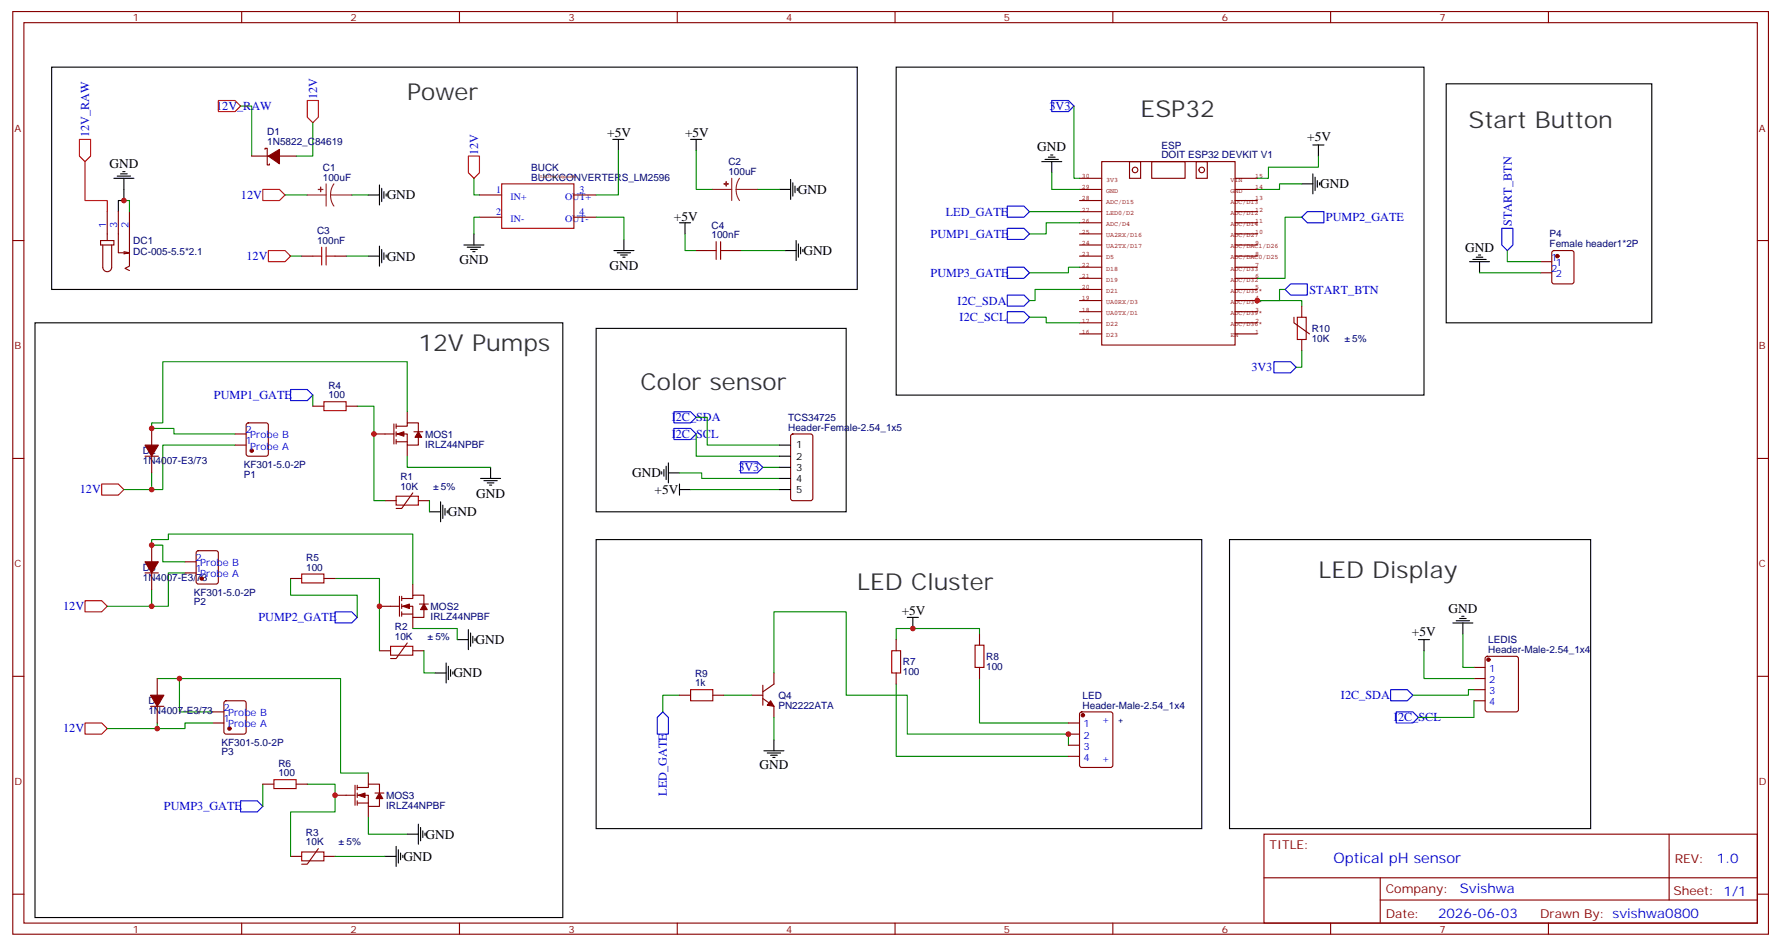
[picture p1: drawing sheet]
<svg xmlns="http://www.w3.org/2000/svg" width="565mm" height="301mm" viewBox="0 0 565 301" stroke-linecap="round" stroke-linejoin="round" font-family="sans-serif">
<g fill="none" stroke="#870000" stroke-width=".35">
<path d="M4.1 3.7h557.3v292.8h-557.3zM7.6 7.2h550.3v285.7h-550.3zM76.7 3.7v3.5M145.9 3.7v3.5M215 3.7v3.5M284.2 3.7v3.5M353.3 3.7v3.5M422.5 3.7v3.5M491.6 3.7v3.5M79.9 49.5h5.3M84.1 47.4v-.3h.7v5.3h.7v-.4M88.7 49.5h5.3"/>
<path d="M4.1 76.3h3.5M31.9 76.3h4.3v1.5h-4.3zM32.6 77.8v7a1.41 1.41 0 0 0 1.4 1.4 1.41 1.41 0 0 0 1.5-1.4v-7M34 67.2v9.1M37.6 67.2v13h3.5l-1.8 .4M39.3 79.9l1.8 .3M41.1 67.2v17.3l-1.4 .7 1.4 .7M152.2 61.9h7.1M152.2 68.9h7.1M182.2 61.9h7.1M182.2 68.9h7.1M221 79.5h3.5"/>
<path d="M231.6 79.5h3.5M492.9 79.7l.5-.2h5.6l.7 .4v9.5l-.5 .6-5.8 .1-.7-.5v-9.4zM557.9 76.3h3.5M95.8 81.3h3.5M106.4 81.3h3.5M413.3 97.2v3.5M489.1 83h3.6M489.1 86.6h3.6M410.8 100.7v1.7l4.9 3.6M413.3 107.7v3.6M48.2 136v5.3M74.6 137.7h3.5"/>
<path d="M78.4 134.4l.4-.2h5.7l.6 .4 .1 9.5-.5 .6-5.9 .1-.6-.5-.1-9.4zM99.3 128.9h3.5M109.9 128.9h3.5M118.7 137.7h6.4M125.1 134.5v6.4M125.8 135.3h3.5v-1.1h3.5v2.8M125.8 137.7h3.5v3.6h3.5v-2.5M125.8 134.5v1.5M125.8 137v1.4M125.8 139.5v1.4M129.3 130.7v3.5M131.4 137h2.8"/>
<path d="M251.2 137.9l.5-.2h5.7l.6 .5 .1 20-.5 .6-5.9 .1-.6-.5-.1-20zM4.1 145.5h3.5M46 144.8h4.3M48.2 144.8v5.3M74.6 141.3h3.5M122.2 158.9h3.6M125.8 140.2h3.5M129.3 141.3v3.5M131.1 156.4l-3.6 5h-1.7M132.8 158.9h3.5M557.9 145.5h3.5M48.2 173v5.3"/>
<path d="M58.7 178.3h3.6M62.5 175l.5-.2h5.6l.7 .4v9.4l-.4 .7h-5.9l-.7-.4v-9.4zM46 181.8h4.3M48.2 181.8v5.3M58.7 181.8h3.6M92.3 183.6h3.5M102.8 183.6h3.6M120.5 192.4h6.3M126.8 189.2v6.4M127.5 189.9h3.6v-1h3.5v2.8M127.5 192.4h3.6v3.5h3.5v-2.4M127.5 194.9h3.6"/>
<path d="M127.5 189.2v1.4M127.5 191.7v1.4M127.5 194.2v1.4M131.1 185.3v3.6M131.1 195.9v3.6M133.2 191.7h2.8M4.1 214.6h3.5M49.9 215.3v5.3M120.5 206.5h3.5M129.3 204l-3.5 5h-1.8M131.1 206.5h3.5M242.2 217.5v6.3"/>
<path d="M245.7 213.6v3.5l-3.5 2.5M284.5 203v3.5M284.5 213.6v3.5M311 201.2v3.6M311 211.8v3.5M468 211.8h3.5M468 215.3h3.5M468 218.9h3.5M471.7 208.5l.5-.2h9.2l.6 .4 .1 16.5-.5 .7h-9.4l-.7-.4v-16.5zM557.9 214.6h3.5M47.8 224.2h4.2M49.9 224.2v5.2"/>
<path d="M67.6 229.4h3.5M67.6 225.9h3.5M71.3 222.6l.5-.2h5.6l.7 .4v9.5l-.4 .6-5.9 .1-.7-.5v-9.4zM215.7 220.6h3.6M226.3 220.6h3.5M238.7 220.6h3.5M242.2 221.7l3.5 2.5v3.5M339.2 229.4h3.5M339.2 233h3.5M339.2 236.5h3.5M343 226.1l.4-.2h9.2l.7 .4v16.6l-.5 .6-9.4 .1-.6-.5-.1-16.5zM468 222.4h3.5"/>
<path d="M83.4 248.8h3.6M94 248.8h3.5M106.4 252.4h6.3M112.7 249.2v6.4M113.4 249.9h3.5v-1.1h3.6v2.9M113.4 252.4h3.5v3.5h3.6v-2.5M113.4 254.8h3.5M113.4 249.2v1.4M113.4 251.7v1.4M113.4 254.1v1.5M116.9 245.3v3.5M116.9 255.9v3.5"/>
<path d="M119.1 251.7h2.8M339.2 240h3.5M92.3 271.8h3.5M101.1 269.3l-3.6 4.9h-1.7M102.8 271.8h3.6M401.3 264.7h156.6v28.2h-156.6zM401.3 278.6h156.5M438.2 278.6v14.1M529.9 264.7v20.9M4.1 283.8h3.5M76.7 292.9v3.6M145.9 292.9v3.6"/>
<path d="M215 292.9v3.6M284.2 292.9v3.6M353.3 292.9v3.6M422.5 292.9v3.6M438.2 285.6h119.6M491.6 292.9v3.6M557.9 283.8h3.5"/>
</g>
<g fill="#870000" stroke="#870000" stroke-width=".35">
<path d="M126.1 137.7l2.1-.7v1.4z"/>
<path d="M132.8 137l1.1 1.8h-2.1z"/>
<path d="M127.9 192.4l2.1-.7v1.4z"/>
<path d="M134.6 191.7l1 1.8h-2.1z"/>
<path d="M113.8 252.4l2.1-.7v1.4z"/>
<path d="M120.5 251.7l1 1.7h-2.1z"/>
<path d="M244.7 222.4l1 1.8-2.1-.4z"/>
<path d="M46 141.3h4.3l-2.1 3.5z"/>
<path d="M46 178.3h4.3l-2.1 3.5z"/>
<path d="M47.8 220.6h4.2l-2.1 3.6z"/>
<path d="M85.2 49.5l3.5-2.1v4.6z"/>
<circle cx="79.9" cy="143" r=".53"/>
<circle cx="64" cy="183.6" r=".53"/>
<circle cx="72.8" cy="231.2" r=".53"/>
<circle cx="343.8" cy="227" r=".53"/>
<circle cx="472.5" cy="209.3" r=".53"/>
<circle cx="494.4" cy="81.3" r=".53"/>
</g>
<g fill="none" stroke="#850000" stroke-width=".35">
<path d="M342.7 56.6h7.1M349.8 51.3h42.3v58.2h-42.3zM358.6 51.3h3.5v5.3h-3.5zM359.5 53.9a.88 .88 0 0 1 1.2-.8 .88 .88 0 0 1 .3 1.5 .88 .88 0 0 1-1.4-.3l-.1-.4M365.7 51.3h10.5v5.3h-10.5zM379.8 51.3h3.5v5.3h-3.5zM380.6 53.9a.88 .88 0 0 1 1.3-.8 .88 .88 0 0 1 .3 1.5 .88 .88 0 0 1-1.5-.3l-.1-.4M392.1 56.6h7.1M342.7 74.2h7.1M342.7 70.7h7.1M342.7 67.2h7.1M342.7 63.6h7.1"/>
<path d="M342.7 60.1h7.1M342.7 77.8h7.1M392.1 74.2h7.1M392.1 70.7h7.1M392.1 67.2h7.1M392.1 63.6h7.1M392.1 60.1h7.1M392.1 77.8h7.1M342.7 98.9h7.1M342.7 95.4h7.1M342.7 91.9h7.1M342.7 88.3h7.1"/>
<path d="M342.7 84.8h7.1M342.7 81.3h7.1M392.1 98.9h7.1M392.1 95.4h7.1M392.1 91.9h7.1M392.1 88.3h7.1M392.1 84.8h7.1M392.1 81.3h7.1M342.7 106h7.1M342.7 102.4h7.1M392.1 106h7.1M392.1 102.4h7.1"/>
</g>
<g fill="none" stroke="#a10000" stroke-width=".35">
<path d="M159.3 58.3h22.9v14.2h-22.9zM102.1 78.5v5.6M103.5 78.5v5.6M224.5 79.5h2.9M227.4 76.7v5.6M228.8 79.5h2.8M228.8 76.7v5.6M99.3 81.3h2.8M103.5 81.3h2.9M411.9 100.7h2.8v7h-2.8zM102.8 127.5h7.1v2.8h-7.1zM125.8 157.5h7v2.8h-7z"/>
<path d="M95.8 182.2h7v2.8h-7zM124 205.1h7.1v2.8h-7.1zM219.3 218.9h7v3.5h-7zM283.1 206.5h2.8v7.1h-2.8zM309.6 204.8h2.8v7h-2.8zM87 247.4h7v2.9h-7zM95.8 270.4h7v2.8h-7z"/>
</g>
<g fill="none" stroke="#000" stroke-width=".35">
<path d="M16.4 21.3h255.8v70.6h-255.8zM284.5 21.3h167.6v104.1h-167.6zM459.1 26.6h65.3v75.8h-65.3zM36.2 56.6h6.3M37.2 55.9h4.3M38.3 55.2h2.1M39 54.5h.7M39.3 56.6v7h-1.7v3.6M120.5 58.7v6.4M121.2 59.8v4.2M194.6 44.2h3.5M196.3 44.2v3.6"/>
<path d="M219.3 44.2h3.5M221 44.2v3.6M251 56.9v6.4M251.7 58v4.2M252.4 59.1v2.1M253.1 59.8v.7M330.7 51.3h6.4M331.8 50.6h4.2M332.8 49.9h2.2M333.6 49.2h.7M333.9 51.3v3.5M413.3 58.3h3.5"/>
<path d="M416.8 55.2v6.3M416.8 46h3.5M417.5 56.2v4.3M418.2 57.3v2.1M418.6 46v3.5M418.9 58v.7M116.9 61.9h3.6M120.5 78.1v6.4M121.2 79.2v4.2M121.9 60.8v2.1M122.6 61.5v.7M147.3 77.8h6.3"/>
<path d="M148.3 78.5h4.3M149.4 79.2h2.1M150.1 79.9h.7M150.5 74.2v3.6M194.9 79.5h6.4M198.1 76v3.5M215.7 70.7h3.6M217.5 70.7v3.5M247.5 60.1h3.5M249.2 79.5h3.6M252.8 76.3v6.4M253.5 77.4v4.2"/>
<path d="M254.2 78.5v2.1M254.9 79.2v.7M116.9 81.3h3.6M121.9 80.2v2.1M122.6 80.9v.7M196 80.2h4.2M197 80.9h2.1M197.7 81.6h.7M466.5 83h6.4M467.6 82.3h4.2M468.7 81.6h2.1M469.4 80.9h.7"/>
<path d="M469.7 83v3.6M11.1 102.4h167.6v188.8h-167.6zM189.3 104.2h79.3v58.2h-79.3zM139.9 159.2v6.4M152.6 151.8h6.3M153.6 152.5h4.3M154.7 153.2h2.1M155.4 154h.7M155.8 148.3v3.5M210.1 149.7v.7M210.8 149v2.1M211.5 148v4.2"/>
<path d="M212.2 150.1h3.5M212.2 146.9v6.3M215.7 155.4h3.6M215.7 153.6v3.5M247.5 151.8h3.5M247.5 155.4h3.5M247.5 141.3h3.5M247.5 144.8h3.5M247.5 148.3h3.5M136.3 162.4h3.6M140.6 160.3v4.2M141.3 161.4v2.1"/>
<path d="M142 162.1v.7M189.3 171.2h192.2v91.8h-192.2zM390.3 171.2h114.7v91.8h-114.7zM148.7 199.8v6.4M288 195.9h3.6M289.8 195.9v3.6M461.3 197.7h6.3M462.3 197h4.2M463.4 196.3h2.1M464.1 195.6h.7M464.4 197.7v3.5M138.1 213.6h3.5"/>
<path d="M141.6 210.4v6.3M142.3 211.5v4.2M143.1 212.5v2.1M143.8 213.2v.7M145.2 203h3.5M149.4 200.9v4.2M150.1 201.9v2.1M150.8 202.6v.7M450.3 203h3.5M452.1 203v3.5M242.5 238.3h6.4M243.6 239h4.2"/>
<path d="M244.7 239.7h2.1M245.7 234.7v3.6M245.4 240.4h.7M122.2 271.8h3.6M125.8 268.6v6.4M126.5 269.7v4.2M127.2 270.7v2.1M127.9 271.4v.7M129.3 264.7h3.5M132.8 261.5v6.4M133.5 262.6v4.2M134.2 263.7v2.1"/>
<path d="M134.9 264.4v.7"/>
</g>
<g fill="none" stroke="#008700" stroke-width=".35">
<path d="M76.4 33.7h3.5v15.8M99.3 38.9v10.6h-5.3M341 33.7v22.9h1.7M150.5 56.6v5.3h1.7M196.3 47.8v14.1h-7M221 47.8v12.3h5.3M333.9 54.8v5.3h8.8M413.3 58.3h-7.1v1.8h-7M418.6 49.5v3.6h-15.9v3.5h-3.5M39.3 63.6h1.8v3.6M90.5 61.9h7M111.7 61.9h5.2"/>
<path d="M152.2 68.9h-1.7v5.3M189.3 68.9h8.8v7.1M217.5 74.2v5.3h3.5M235.1 79.5h14.1M240.4 60.1h7.1M326.8 67.2h15.9M342.7 70.7h-10.6v3.5h-5.3M413.3 68.9h-5.3v19.4h-8.8M478.5 79.5v3.5h10.6M92.3 81.3h3.5M109.9 81.3h7M342.7 84.8h-3.5v1.8h-12.4"/>
<path d="M342.7 91.9h-14.1v3.5h-1.8M408 91.9h-1.8v3.5h-7h14.1v1.8M469.7 86.6h19.4M326.8 100.7h5.3v1.7h10.6M413.3 111.3v5.3h-1.8M99.3 125.4v3.5M113.4 128.9h5.3v30h3.5M129.3 130.7v-15.9h-77.6v19.4h-3.5v1.8h7v1.7h19.4M221 137.7v7.1h26.5M221 132.4h3.5v8.9h23M39.3 155.4h8.9M74.6 141.3h-22.9v14.1h-3.5v-5.3"/>
<path d="M129.3 144.8v3.5h26.5M136.3 158.9v3.5M215.7 150.1h7.1v1.7h24.7M219.3 155.4h28.2M242.2 148.3h5.3M58.7 178.3h-7v-5.3h-3.5v-1.8h5.2v-1.7h77.7v15.8M34 192.4h14.2M58.7 181.8h-5.3v10.6h-5.2v-5.3M92.3 183.6v5.3h21.1v7M106.4 183.6h14.1v22.9M131.1 199.5h14.1v3.5M49.9 215.3h58.2v30h8.8"/>
<path d="M57 215.3v10.6h10.6M134.6 206.5v7.1h3.5M245.7 213.6v-19.4h22.9v26.4h19.4v12.4h51.2v3.5M284.5 217.1v22.9h54.7M311 201.2v-1.7h-26.5v3.5M311 215.3v14.1h28.2M452.1 206.5v8.8h15.9M464.4 201.2v10.6h3.6M468 218.9h-1.8v1.7h-17.6M34 231.2h15.9M49.9 229.4v1.8M67.6 229.4h-8.9v1.8h-8.8"/>
<path d="M215.7 220.6h-5.3v5.3M229.8 220.6h8.9M245.7 227.7v7M468 222.4v5.3h-17.7M83.4 248.8v7.1M97.5 248.8h8.9v8.9h-14.1v14.1M116.9 259.4v5.3h12.4M106.4 271.8h15.8"/>
</g>
<path d="M69.3 31.9h5.3l1.8 1.8-1.8 1.7h-5.3zM97.5 31.9h3.6v5.3l-1.8 1.7-1.8-1.7zM25.2 44.2h3.6v5.3l-1.8 1.8-1.8-1.8zM27 51.3v12.3h7v3.6M148.7 49.5h3.5v5.3l-1.7 1.8-1.8-1.8zM83.4 60.1h5.3l1.8 1.8-1.8 1.7h-5.3zM85.2 79.5h5.3l1.8 1.8-1.8 1.7h-5.3zM32.3 153.6h5.3l1.7 1.8-1.7 1.7h-5.3zM27 190.6h5.3l1.7 1.8-1.7 1.8h-5.3zM27 229.4h5.3l1.7 1.8-1.7 1.8h-5.3z" fill="none" stroke="#f00" stroke-width=".35"/>
<g fill="none" stroke="#00f" stroke-width=".35">
<path d="M333.9 31.9h5.3l1.8 1.8-1.8 1.7h-5.3zM319.8 65.4h5.3l1.7 1.8-1.7 1.7h-5.3zM319.8 72.5h5.3l1.7 1.7-1.7 1.8h-5.3zM413.3 68.9l1.7-1.7h5.3v3.5h-5.3zM476.8 72.5h3.5v5.3l-1.8 1.7-1.7-1.7zM319.8 84.8h5.3l1.7 1.8-1.7 1.7h-5.3zM319.8 93.6h5.3l1.7 1.8-1.7 1.8h-5.3zM319.8 98.9h5.3l1.7 1.8-1.7 1.7h-5.3zM408 91.9l1.8-1.8h5.2v3.5h-5.2zM404.5 114.8h5.3l1.7 1.8-1.7 1.7h-5.3zM92.3 123.6h5.2l1.8 1.8-1.8 1.7h-5.2zM214 130.7h5.3l1.7 1.7-1.7 1.8h-5.3z"/>
<path d="M214 136h5.3l1.7 1.7-1.7 1.8h-5.3zM235.1 146.5h5.3l1.8 1.8-1.8 1.8h-5.3zM106.4 194.2h5.3l1.7 1.7-1.7 1.8h-5.3zM441.5 218.9h5.3l1.8 1.7-1.8 1.8h-5.3zM210.4 225.9l1.8 1.8v5.3h-3.5v-5.3zM443.3 225.9h5.3l1.7 1.8-1.7 1.7h-5.3zM76.4 254.1h5.3l1.7 1.8-1.7 1.8h-5.3z"/>
</g>
<g fill="#8c2424" stroke="#8c2424" stroke-width=".35">
<path d="M229.8 58.3l1.4 .1z"/>
<path d="M230.5 57.6l.1 1.5z"/>
<path d="M101.1 60.1h1.4z"/>
<path d="M101.8 59.4v1.4z"/>
</g>
<path d="M103.5 58.3v7.1M106 58.3l-.8 1.7-.2 1.9M232.3 56.6v7M234.8 56.6l-.8 1.7-.3 1.8M97.5 61.9h6M105 61.9l.2 1.8 .8 1.7M105 61.9h6.7M226.3 60.1h6M233.7 60.1l.3 1.9 .8 1.6M233.7 60.1h6.7" fill="none" stroke="#8c2424" stroke-width=".35"/>
<g fill="#c00">
<circle cx="48.2" cy="192.4" r=".88"/>
<circle cx="48.2" cy="155.4" r=".88"/>
<circle cx="118.7" cy="137.7" r=".88"/>
<circle cx="120.5" cy="192.4" r=".88"/>
<circle cx="106.4" cy="252.4" r=".88"/>
<circle cx="289.8" cy="199.5" r=".88"/>
<circle cx="49.9" cy="231.2" r=".88"/>
<circle cx="339.2" cy="233" r=".88"/>
<circle cx="48.2" cy="136" r=".88"/>
<circle cx="48.2" cy="173" r=".88"/>
<circle cx="57" cy="215.3" r=".88"/>
<circle cx="39.3" cy="63.6" r=".88"/>
<circle cx="399.2" cy="95.4" r=".88"/>
</g>
<g font-size="7.4" fill="#333">
<text x="129.3" y="31.9">Power</text>
<text x="362.1" y="37.2">ESP32</text>
<text x="466.2" y="40.7">Start Button</text>
<text x="132.8" y="111.3">12V Pumps</text>
<text x="203.4" y="123.6">Color sensor</text>
<text x="418.6" y="183.6">LED Display</text>
<text x="272.2" y="187.1">LED Cluster</text>
</g>
<text font-size="4.6" fill="#00f" x="423.4" y="273.8">Optical pH sensor</text>
<g font-size="4.2">
<text x="192.8" y="43.5">+5V</text>
<text x="217.5" y="43.5">+5V</text>
<text x="329.3" y="48">GND</text>
<text x="415" y="44.8">+5V</text>
<text x="34.7" y="53.3">GND</text>
<text x="419.1" y="59.7">GND</text>
<text x="122.8" y="63.3">GND</text>
<text x="253.3" y="61.5">GND</text>
<text x="214" y="70">+5V</text>
<text x="122.8" y="82.7">GND</text>
<text x="145.9" y="83.9">GND</text>
<text x="255.1" y="80.9">GND</text>
<text x="465.1" y="79.9">GND</text>
<text x="193.5" y="85.6">GND</text>
<text x="200.7" y="151.5">GND</text>
<text x="151.2" y="157.9">GND</text>
<text x="207.8" y="156.8">+5V</text>
<text x="142.2" y="163.8">GND</text>
<text x="286.3" y="195.2">+5V</text>
<text x="459.8" y="194.6">GND</text>
<text x="448.3" y="201.9">+5V</text>
<text x="151" y="204.4">GND</text>
<text x="143.9" y="215">GND</text>
<text x="241.1" y="243.9">GND</text>
<text x="135.1" y="266.2">GND</text>
<text x="128.1" y="273.2">GND</text>
</g>
<g font-size="4.2" fill="#00f">
<text x="545.1" y="274">1.0</text>
<text x="463.5" y="283.5">Svishwa</text>
<text x="456.5" y="291.4">2026-06-03</text>
</g>
<g font-size="3.9" fill="#00f">
<text x="68.6" y="34.9">12V_RAW</text>
<text x="100.7" y="31.5" transform="rotate(-90 100.7 31.5)">12V</text>
<text x="333.2" y="34.9">3V3</text>
<text x="28.3" y="43.5" transform="rotate(-90 28.3 43.5)">12V_RAW</text>
<text x="151.8" y="49.1" transform="rotate(-90 151.8 49.1)">12V</text>
<text x="76.5" y="63">12V</text>
<text x="300.3" y="68.4">LED_GATE</text>
<text x="420.9" y="70.2">PUMP2_GATE</text>
<text x="480" y="71.7" transform="rotate(-90 480 71.7)">START_BTN</text>
<text x="295.5" y="75.5">PUMP1_GATE</text>
<text x="78.3" y="82.4">12V</text>
<text x="295.5" y="87.8">PUMP3_GATE</text>
<text x="415.7" y="93.4">START_BTN</text>
<text x="304" y="96.6">I2C_SDA</text>
<text x="304.7" y="101.9">I2C_SCL</text>
<text x="397.3" y="117.8">3V3</text>
<text x="67.9" y="126.6">PUMP1_GATE</text>
<text x="213.3" y="133.7">I2C_SDA</text>
<text x="213.3" y="139">I2C_SCL</text>
<text x="234.4" y="149.6">3V3</text>
<text x="25.4" y="156.5">12V</text>
<text x="20.1" y="193.5">12V</text>
<text x="82" y="197.2">PUMP2_GATE</text>
<text x="425.7" y="221.9">I2C_SDA</text>
<text x="20.1" y="232.4">12V</text>
<text x="442.6" y="228.9">I2C_SCL</text>
<text x="52" y="257.2">PUMP3_GATE</text>
<text x="211.7" y="252.5" transform="rotate(-90 211.7 252.5)">LED_GATE</text>
</g>
<g font-size="3.9" fill="#800">
<text x="403" y="269.3">TITLE:</text>
<text x="531.7" y="274">REV:</text>
<text x="440" y="283.5">Company:</text>
<text x="531.3" y="284.1">Sheet: 1/1</text>
<text x="440" y="291.2">Date:</text>
<text x="489" y="291.3">Drawn By: svishwa0800</text>
</g>
<g font-size="3.2" fill="#800">
<text x="42.2" y="6.7">1</text>
<text x="111.3" y="6.7">2</text>
<text x="180.4" y="6.7">3</text>
<text x="249.6" y="6.7">4</text>
<text x="318.7" y="6.7">5</text>
<text x="387.9" y="6.7">6</text>
<text x="457" y="6.7">7</text>
<text x="4.6" y="41.8">A</text>
<text x="558.4" y="41.8">A</text>
<text x="4.6" y="110.9">B</text>
<text x="558.4" y="110.9">B</text>
<text x="4.6" y="180.1">C</text>
<text x="558.4" y="180.1">C</text>
<text x="4.6" y="249.2">D</text>
<text x="558.4" y="249.2">D</text>
<text x="42.2" y="295.9">1</text>
<text x="111.3" y="295.9">2</text>
<text x="180.4" y="295.9">3</text>
<text x="249.6" y="295.9">4</text>
<text x="318.7" y="295.9">5</text>
<text x="387.9" y="295.9">6</text>
<text x="457" y="295.9">7</text>
</g>
<g font-size="3.2" fill="#000080">
<text x="84.9" y="46">1N5822_C84619</text>
<text x="84.9" y="42.9">D1</text>
<text x="368.7" y="47.2">ESP</text>
<text x="231.3" y="52.5">C2</text>
<text x="368.7" y="50.2">DOIT ESP32 DEVKIT V1</text>
<text x="102.5" y="57.3">100uF</text>
<text x="102.5" y="54.2">C1</text>
<text x="168.6" y="57.3">BUCKCONVERTERS_LM2596</text>
<text x="168.6" y="54.2">BUCK</text>
<text x="231.3" y="55.5">100uF</text>
<text x="42.3" y="77.6">DC1</text>
<text x="100.7" y="77.4">100nF</text>
<text x="100.7" y="74.4">C3</text>
<text x="225.9" y="75.6">100nF</text>
<text x="225.9" y="72.6">C4</text>
<text x="492" y="75.2">P4</text>
<text x="42.3" y="80.8">DC-005-5.5*2.1</text>
<text x="492" y="78.2">Female header1*2P</text>
<text x="416.5" y="105.4">R10</text>
<text x="416.5" y="108.5">10K</text>
<text x="429.3" y="108.5">5%</text>
<text x="104.3" y="123.4">R4</text>
<text x="104.3" y="126.4">100</text>
<text x="250.2" y="136.7">Header-Female-2.54_1x5</text>
<text x="250.2" y="133.6">TCS34725</text>
<text x="134.9" y="142.1">IRLZ44NPBF</text>
<text x="134.9" y="138.9">MOS1</text>
<text x="45.3" y="147.3">1N4007-E3/73</text>
<text x="45.3" y="144.2">D2</text>
<text x="77.4" y="148.5">KF301-5.0-2P</text>
<text x="77.4" y="151.6">P1</text>
<text x="127.1" y="155.4">10K</text>
<text x="127.1" y="152.3">R1</text>
<text x="140" y="155.4">5%</text>
<text x="97.2" y="178">R5</text>
<text x="45.3" y="184.4">1N4007-E3/73</text>
<text x="45.3" y="181.2">D3</text>
<text x="97.2" y="181.1">100</text>
<text x="61.5" y="189.1">KF301-5.0-2P</text>
<text x="61.5" y="192.1">P2</text>
<text x="136.7" y="196.8">IRLZ44NPBF</text>
<text x="136.7" y="193.5">MOS2</text>
<text x="125.4" y="203">10K</text>
<text x="125.4" y="200">R2</text>
<text x="138.2" y="203">5%</text>
<text x="313.1" y="209.4">R8</text>
<text x="472.5" y="207.2">Header-Male-2.54_1x4</text>
<text x="472.5" y="204.2">LEDIS</text>
<text x="220.7" y="214.7">R9</text>
<text x="286.6" y="214.3">100</text>
<text x="286.6" y="211.2">R7</text>
<text x="313.1" y="212.6">100</text>
<text x="220.7" y="217.8">1k</text>
<text x="247.1" y="221.9">Q4</text>
<text x="343.7" y="221.8">LED</text>
<text x="47.1" y="226.7">1N4007-E3/73</text>
<text x="47.1" y="223.5">D4</text>
<text x="247.1" y="224.9">PN2222ATA</text>
<text x="343.7" y="224.9">Header-Male-2.54_1x4</text>
<text x="70.3" y="236.7">KF301-5.0-2P</text>
<text x="70.3" y="239.7">P3</text>
<text x="88.4" y="243.3">R6</text>
<text x="88.4" y="246.4">100</text>
<text x="122.6" y="256.7">IRLZ44NPBF</text>
<text x="122.6" y="253.5">MOS3</text>
<text x="97.1" y="268.3">10K</text>
<text x="97.1" y="265.2">R3</text>
<text x="110" y="268.3">5%</text>
</g>
<g font-size="3.2" fill="#00f">
<text x="157.5" y="61.2">1</text>
<text x="162.1" y="63.5">IN+</text>
<text x="179.4" y="63.5">OUT+</text>
<text x="184" y="61.2">3</text>
<text x="157.5" y="68.2">2</text>
<text x="162.1" y="70.5">IN-</text>
<text x="179.4" y="70.5">OUT-</text>
<text x="184" y="68.2">4</text>
<text x="33.7" y="72.5" transform="rotate(-90 33.7 72.5)">1</text>
<text x="37.2" y="72.5" transform="rotate(-90 37.2 72.5)">3</text>
<text x="40.7" y="72.5" transform="rotate(-90 40.7 72.5)">2</text>
<text x="492.5" y="82.7">1</text>
<text x="492.5" y="86.2">2</text>
<text x="494" y="84.5">1</text>
<text x="494" y="88">2</text>
<text x="78" y="137.4">2</text>
<text x="78" y="140.9">1</text>
<text x="79.4" y="142.7">Probe A</text>
<text x="79.4" y="139.1">Probe B</text>
<text x="62.1" y="177.9">2</text>
<text x="63.6" y="179.7">Probe B</text>
<text x="62.1" y="181.5">1</text>
<text x="63.6" y="183.2">Probe A</text>
<text x="472.8" y="213.2">1</text>
<text x="472.8" y="216.7">2</text>
<text x="472.8" y="220.3">3</text>
<text x="70.9" y="225.6">2</text>
<text x="72.4" y="227.3">Probe B</text>
<text x="472.8" y="223.8">4</text>
<text x="70.9" y="229.1">1</text>
<text x="72.4" y="230.9">Probe A</text>
<text x="344" y="230.9">1</text>
<text x="349.8" y="229.4">+</text>
<text x="344" y="234.4">2</text>
<text x="344" y="237.9">3</text>
<text x="344" y="241.4">4</text>
<text x="349.8" y="241.8">+</text>
</g>
<g font-size="3.2">
<text x="252.8" y="142.3">1</text>
<text x="252.8" y="145.8">2</text>
<text x="252.8" y="149.4">3</text>
<text x="252.8" y="152.9">4</text>
<text x="252.8" y="156.4">5</text>
</g>
<text font-size="2.5" fill="#000080" x="355.1" y="229.4">+</text>
<g font-size="2.1" fill="#840000">
<text x="343.4" y="56.6">30</text>
<text x="351.2" y="57.6">3V3</text>
<text x="390.7" y="57.6">VIN</text>
<text x="398.5" y="56.6">15</text>
<text x="343.4" y="63.6">28</text>
<text x="343.4" y="60.1">29</text>
<text x="351.2" y="64.7">ADC/D15</text>
<text x="351.2" y="61.2">GND</text>
<text x="390.7" y="64.7">ADC/D13</text>
<text x="390.7" y="61.2">GND</text>
<text x="398.5" y="63.6">13</text>
<text x="398.5" y="60.1">14</text>
<text x="343.4" y="70.7">26</text>
<text x="343.4" y="67.1">27</text>
<text x="351.2" y="71.8">ADC/D4</text>
<text x="351.2" y="68.2">LED0/D2</text>
<text x="390.7" y="71.8">ADC/D14</text>
<text x="390.7" y="68.2">ADC/D12</text>
<text x="398.5" y="70.7">11</text>
<text x="398.5" y="67.1">12</text>
<text x="343.4" y="77.7">24</text>
<text x="343.4" y="74.2">25</text>
<text x="351.2" y="75.3">UA2RX/D16</text>
<text x="390.7" y="75.3">ADC/D27</text>
<text x="398.5" y="74.2">10</text>
<text x="398.5" y="77.7">9</text>
<text x="343.4" y="81.2">23</text>
<text x="351.2" y="82.3">D5</text>
<text x="351.2" y="78.8">UA2TX/D17</text>
<text x="390.7" y="82.3">ADC/DAC0/D25</text>
<text x="390.7" y="78.8">ADC/DAC1/D26</text>
<text x="398.5" y="81.2">8</text>
<text x="343.4" y="88.3">21</text>
<text x="343.4" y="84.8">22</text>
<text x="351.2" y="89.4">D19</text>
<text x="351.2" y="85.9">D18</text>
<text x="390.7" y="89.4">ADC/D32</text>
<text x="390.7" y="85.9">ADC/D33</text>
<text x="398.5" y="88.3">6</text>
<text x="398.5" y="84.8">7</text>
<text x="343.4" y="95.4">19</text>
<text x="343.4" y="91.8">20</text>
<text x="351.2" y="92.9">D21</text>
<text x="390.7" y="92.9">ADC/D35*</text>
<text x="398.5" y="95.4">4</text>
<text x="398.5" y="91.8">5</text>
<text x="343.4" y="98.9">18</text>
<text x="351.2" y="100">UA0TX/D1</text>
<text x="351.2" y="96.4">UA0RX/D3</text>
<text x="390.7" y="100">ADC/D39*</text>
<text x="390.7" y="96.4">ADC/D34*</text>
<text x="398.5" y="98.9">3</text>
<text x="343.4" y="105.9">16</text>
<text x="343.4" y="102.4">17</text>
<text x="351.2" y="107">D23</text>
<text x="351.2" y="103.5">D22</text>
<text x="390.7" y="107">EN</text>
<text x="390.7" y="103.5">ADC/D36*</text>
<text x="398.5" y="105.9">1</text>
<text x="398.5" y="102.4">2</text>
</g>
<text font-size="1.4" fill="#840000" x="171.6" y="56.6">LM2596 Adjustable</text>
</svg>
